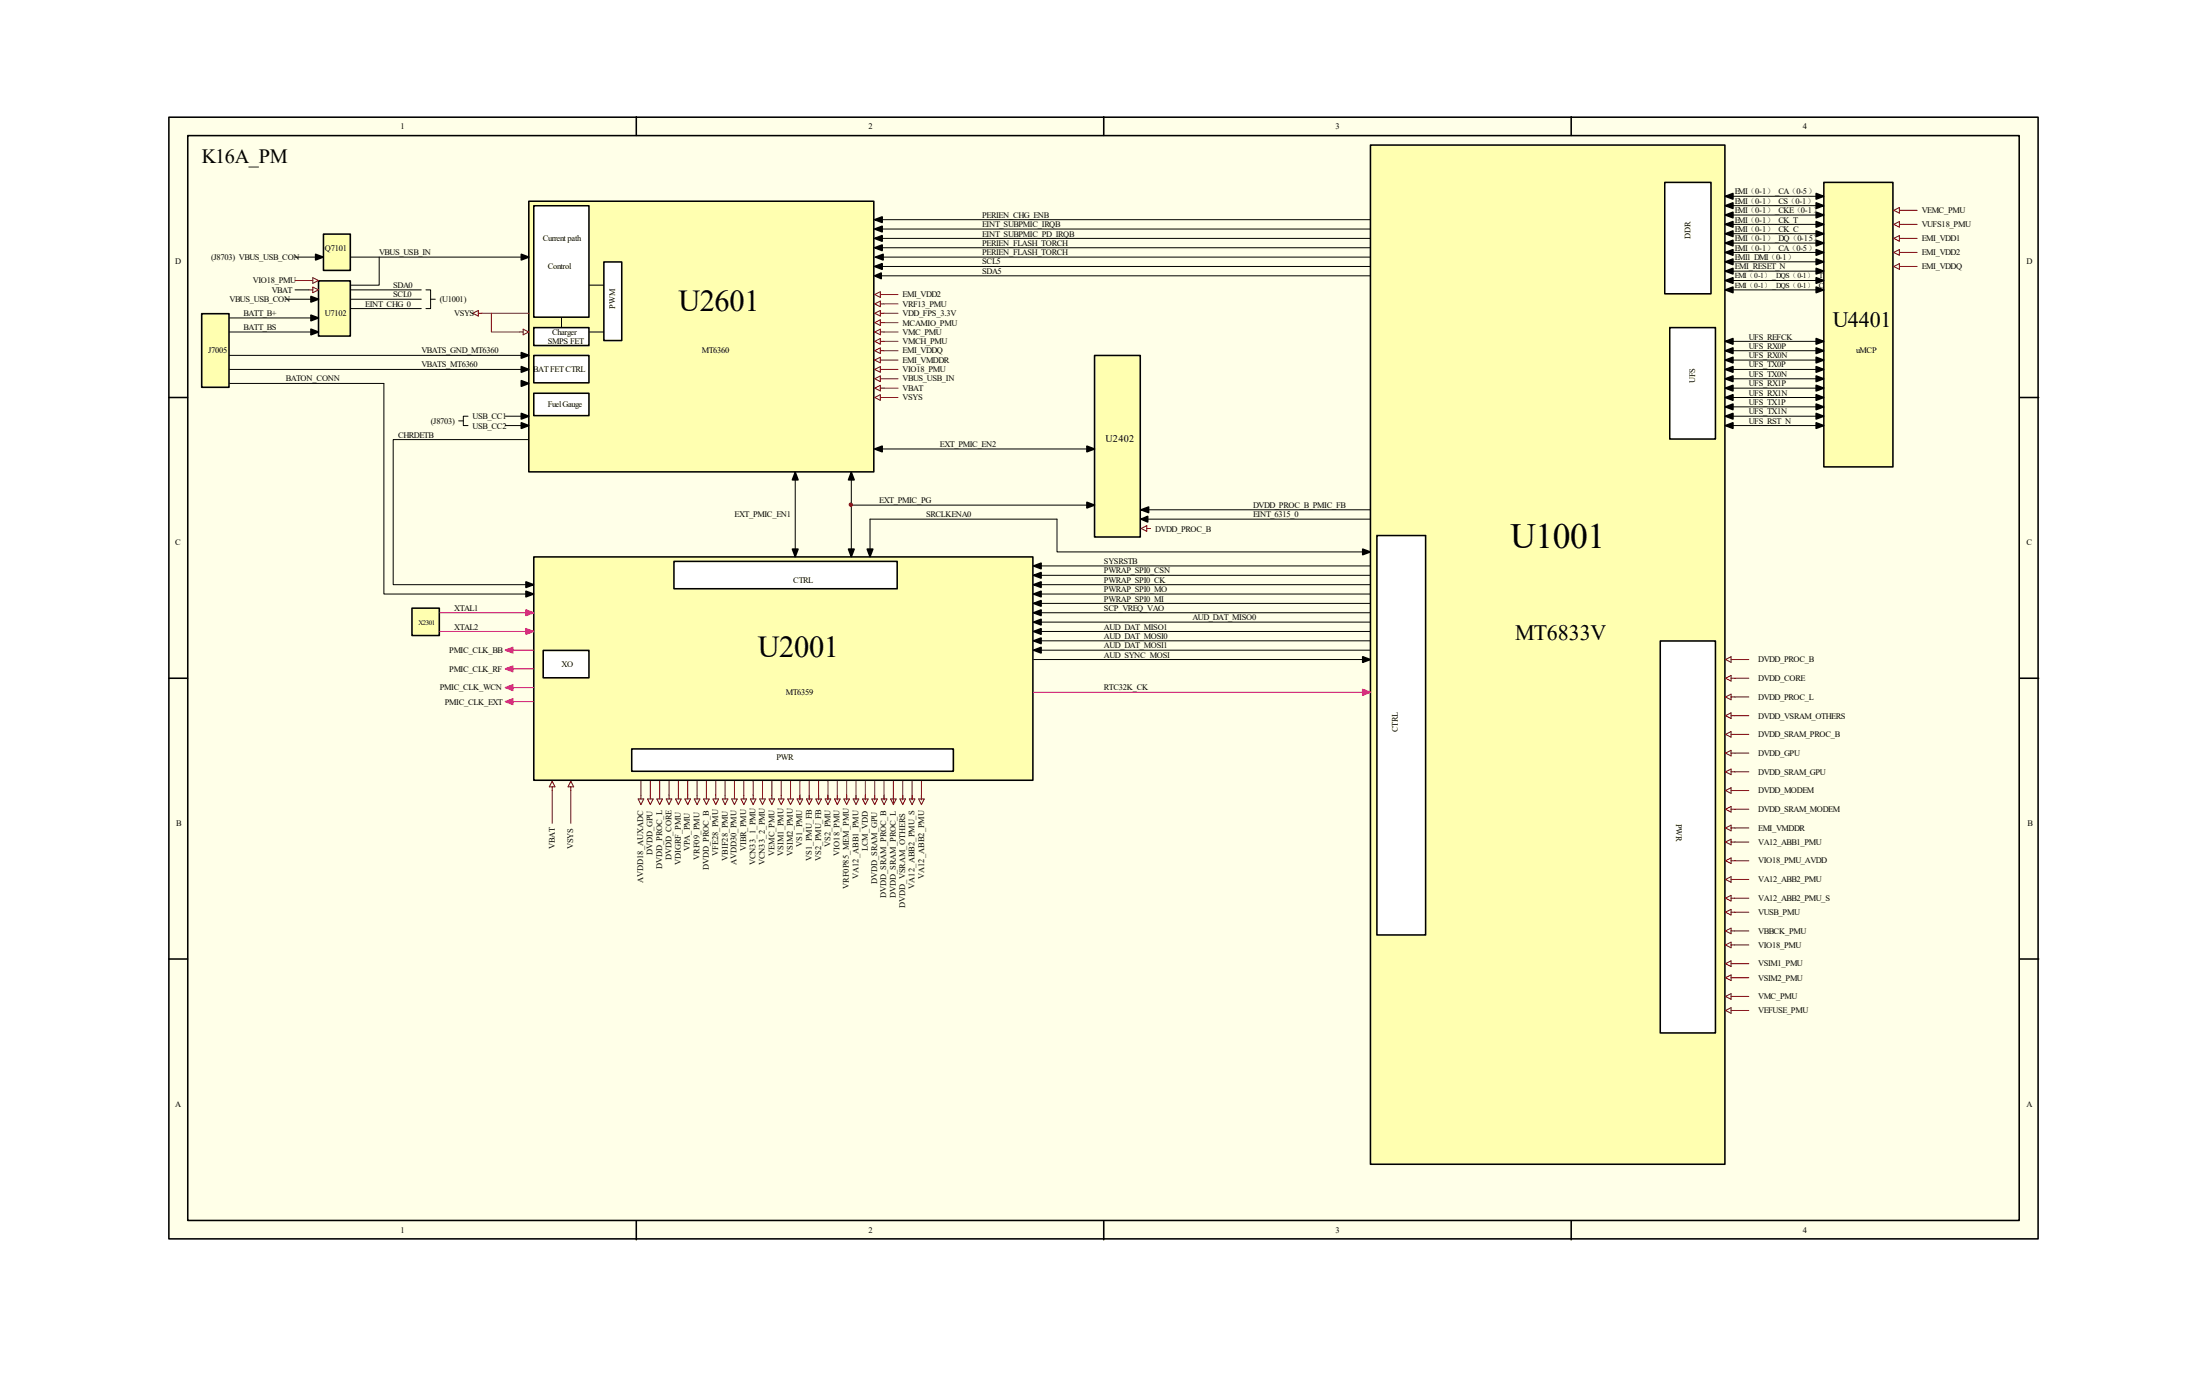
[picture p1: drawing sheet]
<svg xmlns="http://www.w3.org/2000/svg" width="187mm" height="117mm" viewBox="0 0 187 117" stroke-linecap="round" stroke-linejoin="round" font-family="sans-serif">
<path d="M14.4 10h159.2v95.4h-159.2z" fill="#ffffe8"/>
<g fill="none" stroke="#000" stroke-width=".13">
<path d="M14.4 10h159.2v95.4h-159.2zM16 11.5h155.9v92.4h-155.9zM54.2 9.9v1.6M94 9.9v1.6M133.8 9.9v1.6M14.4 33.8h1.6M172 33.8h1.6M14.4 57.7h1.6M172 57.7h1.6M14.4 81.6h1.6M172 81.6h1.6M54.2 103.9v1.6"/>
<path d="M94 103.9v1.6M133.8 103.9v1.6"/>
</g>
<path d="M45.1 17.2h29.3v23h-29.3z" fill="#ffffb0"/>
<path d="M45 17.1h29.4v23.1h-29.4z" fill="none" stroke="#000" stroke-width=".13"/>
<path d="M45.5 47.4h42.5v19h-42.5z" fill="#ffffb0"/>
<path d="M45.5 47.4h42.5v19h-42.5z" fill="none" stroke="#000" stroke-width=".13"/>
<path d="M116.7 12.4h30.2v86.7h-30.2z" fill="#ffffb0"/>
<path d="M116.7 12.3h30.2v86.8h-30.2z" fill="none" stroke="#000" stroke-width=".13"/>
<g fill="none" stroke="#800000" stroke-width=".09">
<path d="M146.9 57.7l.5-.2v.5zM146.9 59.3l.5-.2v.5zM147.4 57.7h1.5M147.4 59.3h1.5M146.9 60.9l.5-.2v.4zM146.9 62.5l.5-.2v.4zM146.9 64.1l.5-.2v.4zM146.9 65.7l.5-.2v.4zM146.9 68.9l.5-.3v.5zM146.9 70.5l.5-.3v.5zM146.9 73.3l.5-.3v.5zM147.4 60.9h1.5"/>
<path d="M147.4 62.5h1.5M147.4 64.1h1.5M147.4 65.7h1.5M147.4 68.9h1.5M147.4 70.5h1.5M147.4 73.3h1.5"/>
</g>
<path d="M73.8 46.7h.5l-.2 .7z" fill="#000" stroke="#000" stroke-width=".13"/>
<path d="M141.4 54.6h4.7v33.3h-4.7z" fill="#fff"/>
<path d="M141.4 54.6h4.7v33.3h-4.7z" fill="none" stroke="#000" stroke-width=".13"/>
<path d="M117.3 45.6h4.1v34h-4.1z" fill="#fff"/>
<path d="M117.2 45.6h4.2v34h-4.2z" fill="none" stroke="#000" stroke-width=".13"/>
<path d="M57.4 47.8h19v2.3h-19z" fill="#fff"/>
<path d="M57.4 47.8h19v2.3h-19z" fill="none" stroke="#000" stroke-width=".13"/>
<path d="M45.5 30.3h4.7v2.3h-4.7z" fill="#fff"/>
<path d="M45.5 30.3h4.7v2.3h-4.7z" fill="none" stroke="#000" stroke-width=".13"/>
<path d="M45.5 27.9h4.7v1.5h-4.7z" fill="#fff"/>
<path d="M45.5 27.9h4.7v1.5h-4.7z" fill="none" stroke="#000" stroke-width=".13"/>
<path d="M45.5 17.6h4.7v9.4h-4.7z" fill="#fff"/>
<path d="M45.5 17.5h4.7v9.5h-4.7z" fill="none" stroke="#000" stroke-width=".13"/>
<path d="M47.8 27.1v.8" fill="none" stroke="#000" stroke-width=".09"/>
<path d="M51.5 22.3h1.4v6.7h-1.4z" fill="#fff"/>
<path d="M51.4 22.3h1.5v6.7h-1.5z" fill="none" stroke="#000" stroke-width=".13"/>
<path d="M50.2 24.3h1.2M50.2 28.3h1.2" fill="none" stroke="#000" stroke-width=".09"/>
<path d="M45.5 33.5h4.7v1.9h-4.7z" fill="#fff"/>
<path d="M45.5 33.5h4.7v1.9h-4.7z" fill="none" stroke="#000" stroke-width=".13"/>
<path d="M40.3 26.7l.4-.3v.5zM40.7 26.7h.3" fill="none" stroke="#800000" stroke-width=".09"/>
<path d="M155.3 15.6h5.9v24.1h-5.9z" fill="#ffffb0"/>
<path d="M155.3 15.5h5.9v24.2h-5.9z" fill="none" stroke="#000" stroke-width=".13"/>
<path d="M146.9 36.2h8.4M146.9 35.4h8.4M146.9 34.6h8.4M146.9 33.8h8.4" fill="none" stroke="#000" stroke-width=".09"/>
<path d="M146.9 36.2l.7-.2v.5zM146.9 35.4l.7-.2v.5zM154.7 33.6l.6 .2-.6 .3zM154.7 34.4l.6 .2-.6 .3z" fill="#000" stroke="#000" stroke-width=".13"/>
<path d="M142.2 27.9h3.9v9.5h-3.9z" fill="#fff"/>
<path d="M142.2 27.9h3.9v9.5h-3.9z" fill="none" stroke="#000" stroke-width=".13"/>
<path d="M146.9 33h8.4M146.9 32.2h8.4" fill="none" stroke="#000" stroke-width=".09"/>
<path d="M44.4 31.2l.6 .2-.6 .3zM154.7 31.2l.6 .2-.6 .3z" fill="#000" stroke="#000" stroke-width=".13"/>
<path d="M27.2 23.9h2.6v4.7h-2.6z" fill="#ffffb0"/>
<path d="M27.1 23.9h2.7v4.7h-2.7z" fill="none" stroke="#000" stroke-width=".13"/>
<path d="M17.2 26.7h2.3v6.3h-2.3z" fill="#ffffb0"/>
<path d="M17.2 26.7h2.3v6.3h-2.3z" fill="none" stroke="#000" stroke-width=".13"/>
<path d="M19.6 31.4h25.4M19.6 32.6h13.1" fill="none" stroke="#000" stroke-width=".09"/>
<path d="M44.2 28.3h.4M44.6 28l.4 .3-.4 .2z" fill="none" stroke="#800000" stroke-width=".09"/>
<path d="M41 26.7h4M41.8 26.7v1.6h2.4" fill="none" stroke="#800040" stroke-width=".09"/>
<path d="M35.1 51.8h2.3v2.3h-2.3z" fill="#ffffb0"/>
<path d="M35.1 51.8h2.3v2.3h-2.3z" fill="none" stroke="#000" stroke-width=".13"/>
<g fill="none" stroke="#800040" stroke-width=".09">
<path d="M68.1 66.5v1.6M68.9 66.5v1.6M69.7 66.5v1.6M70.5 66.5v1.6M71.3 66.5v1.6M72.1 66.5v1.6M72.9 66.5v1.6M73.7 66.5v1.6M74.5 66.5v1.6M75.3 66.5v1.6M76.1 66.5v2M76.9 66.5v1.6"/>
<path d="M77.7 66.5v1.6M78.5 66.5v1.6"/>
</g>
<path d="M53.8 63.8h27.4v1.8h-27.4z" fill="#fff"/>
<path d="M53.8 63.7h27.4v1.9h-27.4z" fill="none" stroke="#000" stroke-width=".13"/>
<g fill="none" stroke="#800000" stroke-width=".09">
<path d="M74.5 29.1l.5-.3v.5zM75 29.1h.3M146.9 56.1l.5-.2v.5zM147.4 56.1h1.5M48.6 67v3.1M48.6 66.5l.2 .5h-.4zM54.3 68h.5l-.2 .5zM54.6 66.5v1.5M55.1 68h.5l-.2 .5zM55.4 66.5v1.5M55.9 68h.5l-.2 .5zM56.2 66.5v1.5"/>
<path d="M56.7 68h.5l-.2 .5zM57 66.5v1.5M57.5 68h.5l-.2 .5zM57.8 66.5v1.5M58.3 68h.5l-.2 .5zM58.6 66.5v1.5M59.1 68h.5l-.2 .5zM59.4 66.5v1.5M59.9 68h.5l-.2 .5zM60.2 66.5v1.5M60.7 68h.5l-.3 .5zM60.9 66.5v1.5"/>
<path d="M61.5 68h.5l-.3 .5zM61.7 66.5v1.5M62.3 68h.5l-.3 .5zM62.5 66.5v1.5M63.1 68h.5l-.3 .5zM63.3 66.5v1.5M63.9 68h.5l-.3 .5zM64.1 66.5v1.5M64.7 68h.5l-.3 .5zM64.9 66.5v1.5M65.5 68h.5l-.3 .5zM65.7 66.5v1.5"/>
<path d="M66.3 68h.5l-.3 .5zM66.5 66.5v1.5M67.1 68h.5l-.3 .5zM67.3 66.5v1.5M67.9 68h.5l-.3 .5zM68.1 67.7v.3M68.7 68h.5l-.3 .5zM68.9 67.7v.3M69.5 68h.4l-.2 .5zM69.7 67.7v.3M70.3 68h.4l-.2 .5zM70.5 67.7v.3"/>
<path d="M71.1 68h.4l-.2 .5zM71.3 67.7v.3M71.9 68h.4l-.2 .5zM72.1 67.7v.3M72.7 68h.4l-.2 .5zM72.9 67.7v.3M73.4 68h.5l-.2 .5zM73.7 67.7v.3M74.2 68h.5l-.2 .5zM74.5 67.7v.3M75 68h.5l-.2 .5zM75.3 67.7v.3"/>
<path d="M75.8 68h.5l-.2 .5zM76.1 67.7v.3M76.6 68h.5l-.2 .5zM76.9 67.7v.3M77.4 68h.5l-.2 .5zM77.7 67.7v.3M78.2 68h.5l-.2 .5zM78.5 67.7v.3M146.9 67.3l.5-.3v.5zM146.9 71.7l.5-.3v.5zM147.4 67.3h1.5M147.4 71.7h1.5"/>
</g>
<g fill="#000" stroke="#000" stroke-width=".13">
<path d="M74.5 18.7l.6-.2v.4zM44.4 30l.6 .2-.6 .3zM44.4 21.6l.6 .3-.6 .2zM44.4 35.2l.6 .2-.6 .3zM44.4 32.4l.6 .2-.6 .3zM44.4 36l.6 .2-.6 .3zM74.5 20.3l.6-.2v.4zM74.5 23.5l.5-.3v.5zM146.9 32.2l.7-.2v.5zM146.9 33l.7-.2v.5zM154.7 28.8l.6 .3-.6 .2zM154.7 30.4l.6 .2-.6 .3z"/>
<path d="M154.7 29.6l.6 .2-.6 .3zM67.7 40.2l.3 .6h-.5zM67.5 46.7h.5l-.3 .7zM88 49.8l.7-.3v.5zM88 55.3l.7-.2v.5z"/>
</g>
<g fill="none" stroke="#000" stroke-width=".09">
<path d="M74.5 18.7h42.2M19.6 30.2h25.4M19.6 28.3h7.5M29.9 21.9h15.1M29.9 24.7h6M29.9 25.5h6M29.9 26.3h6M43 35.4h1.6M43 36.2h1.6M146.9 29.1h8.4M146.9 29.8h8.4M146.9 30.6h8.4"/>
<path d="M146.9 31.4h8.4M88 48.2h28.7M88 49h28.7"/>
</g>
<g fill="#f0f" stroke="#f0f" stroke-width=".13">
<path d="M43 58.5l.7-.2v.5z"/>
<path d="M44.8 51.9l.6 .3-.6 .2z"/>
<path d="M43 56.9l.7-.2v.5z"/>
<path d="M43 55.3l.7-.2v.5z"/>
<path d="M43 59.7l.7-.2v.5z"/>
</g>
<path d="M46.3 55.4h3.9v2.3h-3.9z" fill="#fff"/>
<path d="M46.3 55.4h3.9v2.3h-3.9z" fill="none" stroke="#000" stroke-width=".13"/>
<path d="M74.5 19.5h42.2M24.3 25.5h2.8M25.1 21.9h2.4M25.1 24.7h1.2M32.3 21.9v2.4h-2.4M39.1 35.8h.4M39.9 35.4h-.4v.8h.4M74.5 20.3h42.2M67.7 40.2v7.2" fill="none" stroke="#000" stroke-width=".09"/>
<path d="M26.5 28l.6 .3-.6 .2zM26.9 21.6l.6 .3-.6 .2z" fill="#000" stroke="#000" stroke-width=".13"/>
<g fill="none" stroke="#800000" stroke-width=".09">
<path d="M26.3 24.7h.3M26.3 23.9h.3M26.6 24.4l.5 .3-.5 .2zM26.6 23.6l.5 .3-.5 .2zM74.5 28.3l.5-.3v.5zM74.5 25.1l.5-.3v.5zM74.5 25.9l.5-.3v.5zM74.5 26.7l.5-.3v.5zM74.5 27.5l.5-.3v.5zM74.5 29.8l.5-.2v.5zM74.5 30.6l.5-.2v.5zM75 28.3h.3"/>
<path d="M75 29.8h.3M75 30.6h.3M75 25.1h.3M75 25.9h.3M75 26.7h.3M75 27.5h.3"/>
</g>
<path d="M25.1 23.9h1.2M75.3 28.3h1.2M75.3 29.8h1.2M75.3 30.6h1.2M75.3 25.9h1.2M75.3 26.7h1.2M75.3 27.5h1.2M75.3 29.1h1.2M75.3 25.1h1.2" fill="none" stroke="#800040" stroke-width=".09"/>
<path d="M93.2 30.3h3.9v15.4h-3.9z" fill="#ffffb0"/>
<path d="M93.2 30.3h3.9v15.4h-3.9z" fill="none" stroke="#000" stroke-width=".13"/>
<g fill="none" stroke="#000" stroke-width=".09">
<path d="M32.7 32.6v18h12.7M45 37.4h-11.5v12.4h11.9M74.5 21.1h42.2M74.5 21.9h42.2M72.5 40.2v7.2M72.5 43h20.7M88 49.8h28.7M88 50.6h28.7M88 51.4h28.7M88 52.2h28.7M88 52.9h28.7M88 53.7h28.7"/>
<path d="M88 54.5h28.7M88 55.3h28.7M88 56.1h28.7M97.2 44.2h19.5M97.2 43.4h19.5M116.7 47h-26.7v-2.8h-15.9v3.2"/>
</g>
<g fill="#000" stroke="#000" stroke-width=".13">
<path d="M74.5 19.5l.6-.2v.4zM74.5 21.1l.6-.3v.5zM74.5 38.2l.6-.2v.4zM74.6 21.9l.6-.3v.5zM44.8 50.3l.6 .3-.6 .2zM44.8 49.5l.6 .3-.6 .2zM72.5 40.2l.2 .6h-.4zM72.3 46.7h.4l-.2 .7zM88 52.2l.7-.3v.5zM88 49l.7-.3v.5zM88 50.6l.7-.3v.5zM88 48.2l.7-.3v.5z"/>
<path d="M88 51.4l.7-.3v.5zM88 52.9l.7-.2v.5zM88 53.7l.7-.2v.5zM88 54.5l.7-.2v.5zM92.6 42.7l.6 .3-.6 .2zM97.2 43.4l.6-.3v.5zM97.2 44.2l.5-.3v.5zM116 46.7l.7 .3-.7 .2zM116 55.9l.7 .2-.7 .3z"/>
</g>
<circle cx="72.5" cy="43" r=".12" fill="#800000" stroke="#800000" stroke-width=".13"/>
<path d="M97.2 45l.5-.3v.5zM97.7 45h.3" fill="none" stroke="#800000" stroke-width=".09"/>
<path d="M116 58.7l.7 .2-.7 .3z" fill="#ff0080" stroke="#ff0080" stroke-width=".13"/>
<path d="M37.5 52.2h7.9M37.5 53.7h7.9M43 55.3h2.4M43 56.9h2.4M43 58.5h2.4M43 59.7h2.4M88 58.9h28.7" fill="none" stroke="#ff0080" stroke-width=".09"/>
<path d="M44.8 53.5l.6 .2-.6 .3z" fill="#f0f" stroke="#f0f" stroke-width=".13"/>
<path d="M27.6 20h2.2v3h-2.2z" fill="#ffffb0"/>
<path d="M27.5 19.9h2.3v3.1h-2.3z" fill="none" stroke="#000" stroke-width=".13"/>
<path d="M26.5 25.2l.6 .3-.6 .2zM26.5 26.8l.6 .3-.6 .2zM74.5 22.7l.6-.3v.5zM92.6 38l.6 .2-.6 .2z" fill="#000" stroke="#000" stroke-width=".13"/>
<path d="M19.6 27.1h7.5M36.3 24.7h.4v1.6h-.4M36.7 25.5h.4M74.5 38.2h18.7M74.5 22.7h42.2M74.5 23.5h42.2" fill="none" stroke="#000" stroke-width=".09"/>
<path d="M74.5 31.4l.5-.2v.5zM74.5 32.2l.5-.2v.5zM74.5 33l.5-.2v.5zM74.5 33.8l.5-.2v.5zM75 31.4h.3M75 32.2h.3M75 33h.3M75 33.8h.3M47 67v3.1M47 66.5l.3 .5h-.5z" fill="none" stroke="#800000" stroke-width=".09"/>
<path d="M75.3 31.4h1.2M75.3 32.2h1.2M75.3 33h1.2M75.3 33.8h1.2" fill="none" stroke="#800040" stroke-width=".09"/>
<path d="M141.8 15.6h3.9v9.4h-3.9z" fill="#fff"/>
<path d="M141.8 15.5h3.9v9.5h-3.9z" fill="none" stroke="#000" stroke-width=".13"/>
<g fill="#000" stroke="#000" stroke-width=".13">
<path d="M146.9 19.9l.7-.2v.4zM146.9 19.1l.7-.2v.4zM146.9 18.3l.7-.2v.4zM146.9 17.5l.7-.2v.4zM146.9 16.7l.7-.2v.4zM154.7 19.7l.6 .2-.6 .2zM154.7 18.1l.6 .2-.6 .2zM154.7 18.9l.6 .2-.6 .2zM154.7 16.5l.6 .2-.6 .2zM154.7 17.3l.6 .2-.6 .2zM146.9 34.6l.7-.2v.5zM146.9 33.8l.7-.2v.5z"/>
<path d="M146.9 31.4l.7-.2v.5zM146.9 30.6l.7-.2v.5zM146.9 29.8l.7-.2v.5zM146.9 29.1l.7-.3v.5zM146.9 20.7l.7-.3v.5zM146.9 21.5l.7-.3v.5zM146.9 22.3l.7-.3v.5zM146.9 23.1l.7-.3v.5zM146.9 23.9l.7-.3v.5zM146.9 24.7l.7-.3v.5zM154.7 32l.6 .2-.6 .3zM154.7 32.8l.6 .2-.6 .3z"/>
<path d="M154.7 35.2l.6 .2-.6 .3zM154.7 36l.6 .2-.6 .3zM154.7 20.4l.6 .3-.6 .2zM154.7 21.2l.6 .3-.6 .2zM154.7 22l.6 .3-.6 .2zM154.7 22.8l.6 .3-.6 .2zM154.7 23.6l.6 .3-.6 .2zM154.7 24.4l.6 .3-.6 .2z"/>
</g>
<path d="M146.9 19.9h8.4M146.9 19.1h8.4M146.9 18.3h8.4M146.9 17.5h8.4M146.9 16.7h8.4M146.9 20.7h8.4M146.9 21.5h8.4M146.9 22.3h8.4M146.9 23.1h8.4M146.9 23.9h8.4M146.9 24.7h8.4" fill="none" stroke="#000" stroke-width=".09"/>
<g fill="none" stroke="#800000" stroke-width=".09">
<path d="M161.3 17.9l.4-.2v.4zM161.3 19.1l.4-.2v.4zM161.7 17.9h1.6M161.7 19.1h1.6M161.3 21.5l.4-.3v.5zM161.3 20.3l.4-.2v.4zM161.3 22.7l.4-.3v.5zM161.7 21.5h1.6M161.7 22.7h1.6M161.7 20.3h1.6M146.9 74.8l.5-.2v.5zM146.9 76.4l.5-.2v.5z"/>
<path d="M146.9 77.6l.5-.2v.5zM146.9 79.2l.5-.2v.5zM147.4 74.8h1.5M147.4 76.4h1.5M147.4 79.2h1.5M147.4 77.6h1.5M146.9 80.4l.5-.2v.5zM146.9 82l.5-.2v.5zM146.9 83.2l.5-.2v.5zM146.9 84.8l.5-.2v.4zM146.9 86l.5-.2v.4zM147.4 80.4h1.5"/>
<path d="M147.4 82h1.5M147.4 84.8h1.5M147.4 83.2h1.5M147.4 86h1.5"/>
</g>
<text font-size="3" x="128.6" y="46.7">U1001</text>
<g font-size="2.6">
<text x="57.8" y="26.5">U2601</text>
<text x="64.5" y="55.9">U2001</text>
</g>
<g font-size="1.9">
<text x="156.1" y="27.8">U4401</text>
<text x="129" y="54.5">MT6833V</text>
</g>
<text font-size="1.7" x="17.2" y="13.9">K16A_PM</text>
<text font-size=".9" x="94.1" y="37.6">U2402</text>
<g font-size=".7">
<text x="34.1" y="10.9">1</text>
<text x="73.9" y="10.9">2</text>
<text x="113.7" y="10.9">3</text>
<text x="153.5" y="10.9">4</text>
<text x="147.7" y="16.5">EMI（0-1）_CA（0-5）</text>
<text x="147.7" y="17.3">EMI（0-1）_CS（0-1）</text>
<text x="14.9" y="22.5">D</text>
<text x="18" y="22.1">(J8703) VBUS_USB_CON</text>
<text x="27.7" y="21.3">Q7101</text>
<text x="32.3" y="21.7">VBUS_USB_IN</text>
<text x="46.2" y="20.5">Current path</text>
<text x="46.6" y="22.9">Control</text>
<text x="83.6" y="18.5">PERIEN_CHG_ENB</text>
<text x="83.6" y="19.3">EINT_SUBPMIC_IRQB</text>
<text x="83.6" y="20.1">EINT_SUBPMIC_PD_IRQB</text>
<text x="83.6" y="20.9">PERIEN_FLASH_TORCH</text>
<text x="83.6" y="21.7">PERIEN_FLASH_TORCH</text>
<text x="83.6" y="22.5">SCL5</text>
<text x="83.6" y="23.3">SDA5</text>
<text x="144" y="20.3" transform="rotate(-90 144 20.3)">DDR</text>
<text x="147.7" y="19.7">EMI（0-1）_CK_C</text>
<text x="147.7" y="20.5">EMI（0-1）_DQ（0-15）</text>
<text x="147.7" y="18.1">EMI（0-1）_CKE（0-1）</text>
<text x="147.7" y="19">EMI（0-1）_CK_T</text>
<text x="147.7" y="21.3">EMI（0-1）_CA（0-5）</text>
<text x="147.7" y="22.1">EMI1_DMI（0-1）</text>
<text x="147.7" y="22.9">EMI_RESET_N</text>
<text x="163.6" y="21.7">EMI_VDD2</text>
<text x="163.6" y="22.9">EMI_VDDQ</text>
<text x="163.6" y="18.1">VEMC_PMU</text>
<text x="163.6" y="19.3">VUFS18_PMU</text>
<text x="163.6" y="20.5">EMI_VDD1</text>
<text x="172.6" y="22.5">D</text>
<text x="19.5" y="25.7">VBUS_USB_CON</text>
<text x="20.7" y="28.1">BATT_BS</text>
<text x="20.7" y="26.9">BATT_B+</text>
<text x="21.5" y="24.1">VIO18_PMU</text>
<text x="23.1" y="24.9">VBAT</text>
<text x="27.7" y="26.9">U7102</text>
<text x="31.1" y="26.1">EINT_CHG_0</text>
<text x="33.5" y="24.5">SDA0</text>
<text x="33.5" y="25.3">SCL0</text>
<text x="37.5" y="25.7">(U1001)</text>
<text x="38.7" y="26.9">VSYS</text>
<text x="46.6" y="29.3">SMPS FET</text>
<text x="47" y="28.5">Charger</text>
<text x="52.4" y="26.3" transform="rotate(-90 52.4 26.3)">PWM</text>
<text x="76.9" y="28.5">VMC_PMU</text>
<text x="76.9" y="26.1">VRF13_PMU</text>
<text x="76.9" y="26.9">VDD_FPS_3.3V</text>
<text x="76.9" y="27.7">MCAMIO_PMU</text>
<text x="76.9" y="29.3">VMCH_PMU</text>
<text x="76.9" y="25.3">EMI_VDD2</text>
<text x="148.9" y="28.9">UFS_REFCK</text>
<text x="148.9" y="29.7">UFS_RX0P</text>
<text x="17.7" y="30.1">J7005</text>
<text x="24.3" y="32.5">BATON_CONN</text>
<text x="35.9" y="31.3">VBATS_MT6360</text>
<text x="35.9" y="30.1">VBATS_GND_MT6360</text>
<text x="40.2" y="35.7">USB_CC1</text>
<text x="45.4" y="31.7">BAT FET CTRL</text>
<text x="46.6" y="34.6">Fuel Gauge</text>
<text x="59.8" y="30.1">MT6360</text>
<text x="76.9" y="30.1">EMI_VDDQ</text>
<text x="76.9" y="30.9">EMI_VMDDR</text>
<text x="76.9" y="31.7">VIO18_PMU</text>
<text x="76.9" y="32.5">VBUS_USB_IN</text>
<text x="76.9" y="33.3">VBAT</text>
<text x="76.9" y="34.1">VSYS</text>
<text x="144.3" y="32.6" transform="rotate(-90 144.3 32.6)">UFS</text>
<text x="148.9" y="30.5">UFS_RX0N</text>
<text x="148.9" y="34.5">UFS_TX1P</text>
<text x="148.9" y="32.1">UFS_TX0N</text>
<text x="148.9" y="32.9">UFS_RX1P</text>
<text x="148.9" y="33.7">UFS_RX1N</text>
<text x="148.9" y="31.3">UFS_TX0P</text>
<text x="148.9" y="35.2">UFS_TX1N</text>
<text x="158.1" y="30.1">uMCP</text>
<text x="33.9" y="37.2">CHRDETB</text>
<text x="36.7" y="36.1">(J8703)</text>
<text x="40.2" y="36.5">USB_CC2</text>
<text x="80" y="38">EXT_PMIC_EN2</text>
<text x="148.9" y="36.1">UFS_RST_N</text>
<text x="14.9" y="46.4">C</text>
<text x="62.6" y="44">EXT_PMIC_EN1</text>
<text x="74.9" y="42.8">EXT_PMIC_PG</text>
<text x="78.9" y="44">SRCLKENA0</text>
<text x="94" y="48">SYSRSTB</text>
<text x="98.4" y="45.2">DVDD_PROC_B</text>
<text x="106.7" y="43.2">DVDD_PROC_B_PMIC_FB</text>
<text x="106.7" y="44">EINT_6315_0</text>
<text x="172.6" y="46.4">C</text>
<text x="38.7" y="52">XTAL1</text>
<text x="38.7" y="53.6">XTAL2</text>
<text x="67.6" y="49.6">CTRL</text>
<text x="94" y="48.8">PWRAP_SPI0_CSN</text>
<text x="94" y="49.6">PWRAP_SPI0_CK</text>
<text x="94" y="50.4">PWRAP_SPI0_MO</text>
<text x="94" y="51.2">PWRAP_SPI0_MI</text>
<text x="94" y="52">SCP_VREQ_VAO</text>
<text x="94" y="53.6">AUD_DAT_MISO1</text>
<text x="101.5" y="52.8">AUD_DAT_MISO0</text>
<text x="37.5" y="58.7">PMIC_CLK_WCN</text>
<text x="37.9" y="60">PMIC_CLK_EXT</text>
<text x="38.3" y="57.2">PMIC_CLK_RF</text>
<text x="38.3" y="55.6">PMIC_CLK_BB</text>
<text x="47.8" y="56.8">XO</text>
<text x="66.9" y="59.2">MT6359</text>
<text x="94" y="54.4">AUD_DAT_MOSI0</text>
<text x="94" y="55.2">AUD_DAT_MOSI1</text>
<text x="94" y="56">AUD_SYNC_MOSI</text>
<text x="94" y="58.7">RTC32K_CK</text>
<text x="149.7" y="58">DVDD_CORE</text>
<text x="149.7" y="59.5">DVDD_PROC_L</text>
<text x="149.7" y="56.4">DVDD_PROC_B</text>
<text x="66.1" y="64.7">PWR</text>
<text x="119" y="62.3" transform="rotate(-90 119 62.3)">CTRL</text>
<text x="149.7" y="64.3">DVDD_GPU</text>
<text x="149.7" y="65.9">DVDD_SRAM_GPU</text>
<text x="149.7" y="62.7">DVDD_SRAM_PROC_B</text>
<text x="149.7" y="61.2">DVDD_VSRAM_OTHERS</text>
<text x="15" y="70.3">B</text>
<text x="142.7" y="70.1" transform="rotate(90 142.7 70.1)">PWR</text>
<text x="149.7" y="69.1">DVDD_SRAM_MODEM</text>
<text x="149.7" y="70.7">EMI_VMDDR</text>
<text x="149.7" y="67.5">DVDD_MODEM</text>
<text x="149.7" y="71.9">VA12_ABB1_PMU</text>
<text x="172.7" y="70.3">B</text>
<text x="47.2" y="72.3" transform="rotate(-90 47.2 72.3)">VBAT</text>
<text x="48.8" y="72.3" transform="rotate(-90 48.8 72.3)">VSYS</text>
<text x="54.8" y="75.2" transform="rotate(-90 54.8 75.2)">AVDD18_AUXADC</text>
<text x="55.6" y="72.8" transform="rotate(-90 55.6 72.8)">DVDD_GPU</text>
<text x="56.4" y="74" transform="rotate(-90 56.4 74)">DVDD_PROC_L</text>
<text x="57.2" y="73.2" transform="rotate(-90 57.2 73.2)">DVDD_CORE</text>
<text x="58" y="73.6" transform="rotate(-90 58 73.6)">VDIGRF_PMU</text>
<text x="58.7" y="72.5" transform="rotate(-90 58.7 72.5)">VPA_PMU</text>
<text x="59.6" y="73.2" transform="rotate(-90 59.6 73.2)">VRF09_PMU</text>
<text x="60.4" y="74.1" transform="rotate(-90 60.4 74.1)">DVDD_PROC_B</text>
<text x="61.2" y="72.8" transform="rotate(-90 61.2 72.8)">VFE28_PMU</text>
<text x="62" y="73.3" transform="rotate(-90 62 73.3)">VBIF28_PMU</text>
<text x="62.7" y="73.6" transform="rotate(-90 62.7 73.6)">AVDD30_PMU</text>
<text x="63.5" y="72.5" transform="rotate(-90 63.5 72.5)">VIBR_PMU</text>
<text x="64.3" y="73.6" transform="rotate(-90 64.3 73.6)">VCN33_1_PMU</text>
<text x="65.1" y="73.6" transform="rotate(-90 65.1 73.6)">VCN33_2_PMU</text>
<text x="65.9" y="72.8" transform="rotate(-90 65.9 72.8)">VEMC_PMU</text>
<text x="66.7" y="72.8" transform="rotate(-90 66.7 72.8)">VSIM1_PMU</text>
<text x="67.5" y="72.8" transform="rotate(-90 67.5 72.8)">VSIM2_PMU</text>
<text x="68.3" y="72.1" transform="rotate(-90 68.3 72.1)">VS1_PMU</text>
<text x="69.1" y="73.3" transform="rotate(-90 69.1 73.3)">VS1_PMU_FB</text>
<text x="69.9" y="73.3" transform="rotate(-90 69.9 73.3)">VS2_PMU_FB</text>
<text x="70.7" y="72.1" transform="rotate(-90 70.7 72.1)">VS2_PMU</text>
<text x="71.5" y="72.8" transform="rotate(-90 71.5 72.8)">VIO18_PMU</text>
<text x="72.3" y="75.6" transform="rotate(-90 72.3 75.6)">VRF0P85_MEM_PMU</text>
<text x="73.1" y="74.8" transform="rotate(-90 73.1 74.8)">VA12_ABB1_PMU</text>
<text x="73.9" y="72.5" transform="rotate(-90 73.9 72.5)">LCM_VDD</text>
<text x="74.7" y="75.3" transform="rotate(-90 74.7 75.3)">DVDD_SRAM_GPU</text>
<text x="75.5" y="76.4" transform="rotate(-90 75.5 76.4)">DVDD_SRAM_PROC_B</text>
<text x="76.3" y="76.4" transform="rotate(-90 76.3 76.4)">DVDD_SRAM_PROC_L</text>
<text x="77.1" y="77.2" transform="rotate(-90 77.1 77.2)">DVDD_VSRAM_OTHERS</text>
<text x="77.9" y="75.6" transform="rotate(-90 77.9 75.6)">VA12_ABB2_PMU_S</text>
<text x="78.7" y="74.8" transform="rotate(-90 78.7 74.8)">VA12_ABB2_PMU</text>
<text x="149.7" y="73.5">VIO18_PMU_AVDD</text>
<text x="149.7" y="75.1">VA12_ABB2_PMU</text>
<text x="149.7" y="76.7">VA12_ABB2_PMU_S</text>
<text x="149.7" y="77.9">VUSB_PMU</text>
<text x="149.7" y="79.5">VBBCK_PMU</text>
<text x="149.7" y="80.7">VIO18_PMU</text>
<text x="149.7" y="82.2">VSIM1_PMU</text>
<text x="149.7" y="83.5">VSIM2_PMU</text>
<text x="149.7" y="85">VMC_PMU</text>
<text x="149.7" y="86.2">VEFUSE_PMU</text>
<text x="14.9" y="94.2">A</text>
<text x="172.6" y="94.2">A</text>
<text x="34.1" y="105">1</text>
<text x="73.9" y="105">2</text>
<text x="113.7" y="105">3</text>
<text x="153.5" y="105">4</text>
</g>
<g font-size=".6">
<text x="147.7" y="23.7">EMI（0-1）_DQS（0-1）_T</text>
<text x="147.7" y="24.5">EMI（0-1）_DQS（0-1）_C</text>
<text x="35.6" y="53.2">X2301</text>
</g>
</svg>
